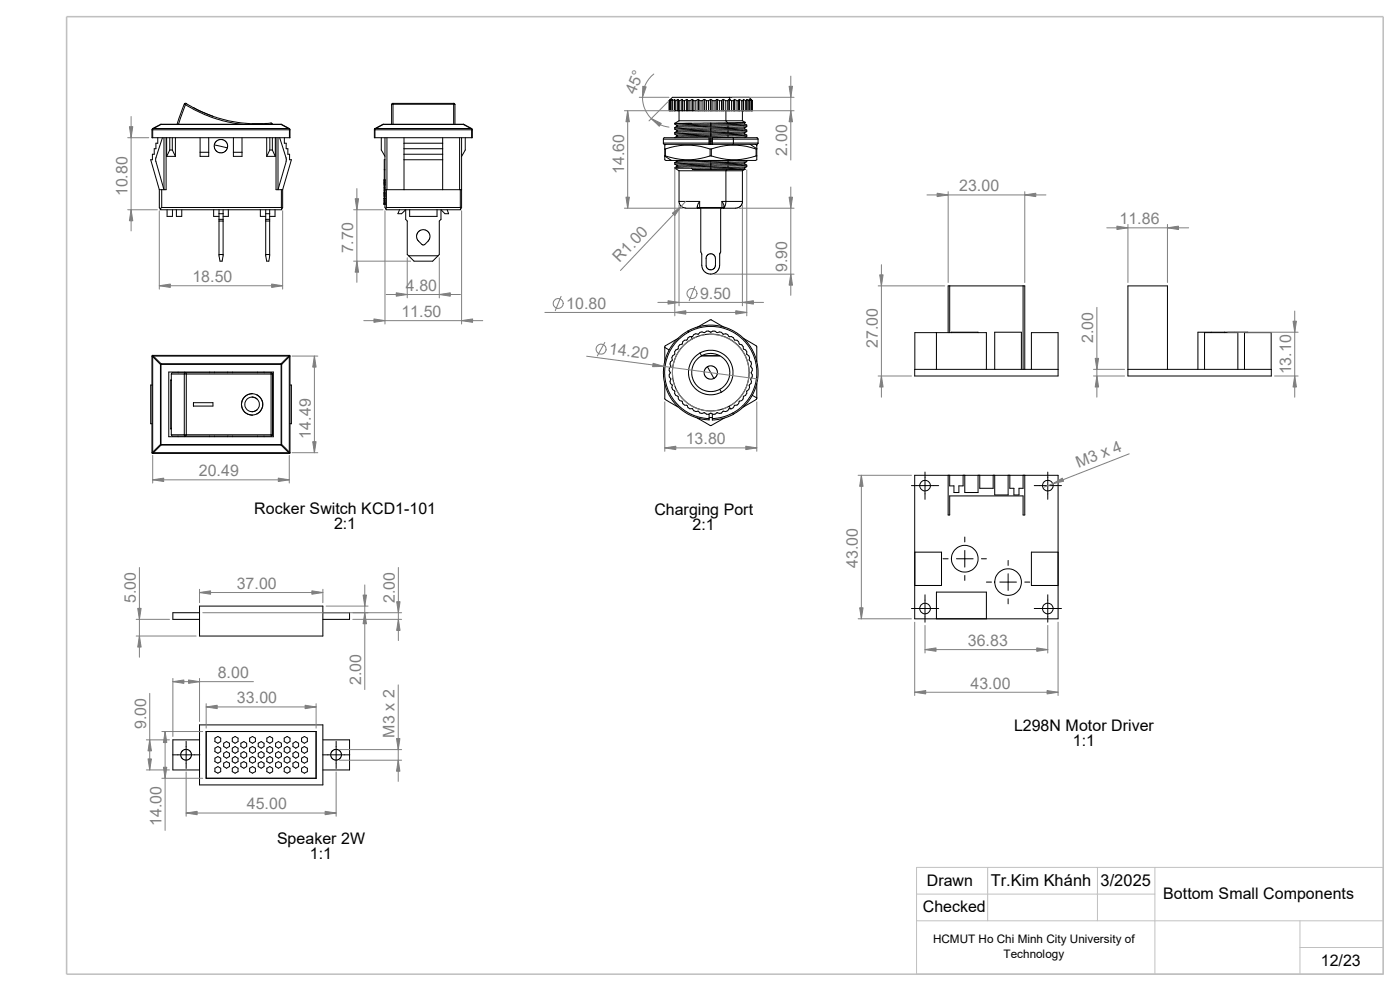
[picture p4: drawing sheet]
<svg xmlns="http://www.w3.org/2000/svg" width="420mm" height="297mm" viewBox="0 0 420 297" stroke-linecap="round" stroke-linejoin="round" font-family="sans-serif">
<path d="M275 260h140v32h-140zM296.3 260v16M329.2 260v16M346.5 260v32M275 268h71.5M275 276h140M390 276v16M390 284h25" fill="none" stroke="#c0c0c0" stroke-width=".3"/>
<path d="M20 5h395v287h-395z" fill="none" stroke="#c0c0c0" stroke-width=".47"/>
<g fill="none" stroke="#000" stroke-width=".3">
<path d="M45.6 38.9v2.4h.2M45.6 38.9h.2M45.8 38.6h.1M45.8 38.6l-.2 .3M45.8 38.9v2.4M45.8 38.9h41M45.9 38.6l-.1 .3M46 38.5l-.1 .1M46 38.5h40.6M48.3 37.3l-2.5 1.3M48.3 37.3h.1M48.3 37.3l-2.3 1.2"/>
<path d="M48.3 37.3h36M55.3 31.2l.4 .2M55.3 31.2l-2.2 6.1M55.7 31.4l-2.1 5.9M55.7 31.4l4.3 2.3 4.1 1.7 4.3 1.2 4 .6M55.7 31.4l.2-.4 2.9 1.7 3.6 1.6 6.1 1.9 6.8 .9 6-.2M55.9 31h-.5l-.1 .2M58 32.3l5.9 2.5M75.6 37.1h3.2M81.3 36.9l.1 .4M81.3 36.9l.4 .4M84.3 37.3h.1"/>
<path d="M84.3 37.3l2.3 1.2M84.4 37.3l2.4 1.2M84.4 37.3h-.1M86.6 38.5l.1 .1M86.7 38.6h.1M86.7 38.6l.1 .3M86.8 38.5v.1M86.8 38.9h.2M86.8 38.6l.2 .3M86.8 38.9v2.4M87 38.9v2.4h-.2M112.3 38.9v2.4h.2"/>
<path d="M112.3 38.9h.2M112.5 38.6l-.2 .3M112.5 38.9h29M112.5 38.9v2.4M112.5 38.6h.1M112.5 38.5v.1M112.6 38.6l-.1 .3M112.7 38.5l-.1 .1M112.7 38.5h28.6M114.9 37.3l-2.4 1.2M114.9 37.3h.1M115 37.3l-2.3 1.2"/>
<path d="M115 37.3h24M117.9 31.2v6.1M117.9 31v.2M117.9 31h18.2M117.9 31.2h18.2M117.9 31l-.4 .4M117.9 31.2l-.4 .2v5.9M136.1 30.9l.4 .5M136.1 31.2v6.1M136.1 31v.2M136.1 31.2l.4 .2M136.5 31.4v5.9"/>
<path d="M139 37.3h.1M139 37.3l2.3 1.2M139.1 37.3l2.4 1.3M139.1 37.3h-.1M141.3 38.5l.1 .1M141.4 38.6h.1M141.4 38.6l.1 .3M141.5 38.9h.2M141.5 38.9v2.4M141.5 38.6l.2 .3M141.7 38.9v2.4h-.2M200.7 30.2h.1"/>
<path d="M200.7 33.2h.1M200.7 30.2v3M200.8 33.2h.2M201 30.2v3M201 30.2h.1M201 33.2h.1M201 29.8l-.3 .4M201 29.8h.1M201.1 33.2h.4M201.1 30.2v3M201.2 29.8l-.2 .4M201.2 29.8h.1"/>
<path d="M201.2 29.8l-.4 .4M201.2 29.8v.1M201.5 30.2v3M201.5 30.2h.3M201.5 33.2h.3M201.6 29.8l-.5 .4M201.6 29.8v.2M201.7 29.8l-.2 .4M201.6 29.8h.1M201.8 33.2h.6M201.8 30.2v3M202.4 29.8v.4"/>
<path d="M202.4 29.8l-.6 .4M202.4 33.2h.1M202.4 29.8v3.4M202.4 30.2v3M202.4 30.2h.3M202.4 33.2h.3M202.4 37h5M202.4 38.7l.8 .5-.8 .6M202.4 37.2l.8 .5-.8 .5M202.4 37v.2M202.4 38.2v.5M202.4 39.8v.4"/>
<path d="M202.7 33.2h.6M202.7 30.2v3M203.1 37.5h.1M203.1 39h.1M203.1 39.4h.1M203.1 37.9h.1M203.3 29.8h.2M203.3 29.8l-.6 .4M203.3 29.8v3.4M203.3 33.2h.2M203.5 29.8v.4h.4M203.5 33.2h.1"/>
<path d="M203.5 29.8v3.4M203.5 33.2h.4M203.7 36.2l-1.3 .8M203.7 33.2v3M203.7 36.2h14.1M203.9 33.2h.7M203.9 30.2v3M204.6 33.2h.1M204.6 29.8h.1M204.6 29.8l-.7 .4M204.6 29.8v3.4M204.7 29.8l.2 .4"/>
<path d="M204.7 33.2h.2M204.7 29.8v3.4M204.9 30.2h.5M204.9 33.2h.5M204.9 30.2v3M205.4 33.2h.6M205.4 30.2v3M206 33.2h.2M206 29.8h.2M206 29.8l-.6 .4M206 29.8v3.4M206.2 29.8l.2 .4"/>
<path d="M206.2 33.2h.2M206.2 29.8v3.4M206.4 30.2v3M206.4 30.2h.6M206.4 33.2h.6M207 33.2h.6M207 30.2v3M207.4 37l-5 .2M207.6 33.2h.2M207.6 29.8h.2M207.6 29.8l-.6 .4M207.6 29.8v3.4"/>
<path d="M207.8 29.8l.4 .4M207.8 33.2h.4M207.8 29.8v3.4M208.2 30.2h.5M208.2 33.2h.5M208.2 30.2v3M208.7 33.2h.7M208.7 30.2v3M209.4 29.8h.1M209.4 29.8l-.7 .4M209.4 29.8v3.4M209.4 33.2h.2"/>
<path d="M209.5 29.8l.5 .4M209.5 33.2h.5M209.5 29.8v3.4M210 30.2h.6M210 33.2h.6M210 30.2v3M210.6 33.2h.6M210.6 30.2v3M211.2 29.8h.2M211.2 29.8l-.6 .4M211.2 33.2h.2M211.2 29.8v3.4"/>
<path d="M211.4 29.8l.5 .4M211.4 33.2h.5M211.4 29.8v3.4M211.9 30.2v3M211.9 30.2h.7M211.9 33.2h.7M212.6 33.2h.5M212.6 30.2v3M213.1 29.8h.2M213.1 29.8l-.5 .4M213.1 29.8v3.4M213.1 33.2h.2"/>
<path d="M213.2 36.9v.3M213.2 36.9l-5.8 .1M213.2 38.3v.4M213.2 39.8v.4M213.2 39v.4M213.2 37.5v.3M213.2 37.2l-10.1 .3M213.2 38.7l-10.1 .3M213.2 39l-10.1 .4M213.2 37.5l-10.1 .4M213.2 38.3l-10.8 .4M213.2 37.8l-10.8 .4"/>
<path d="M213.2 39.4l-10.8 .4M213.2 39.8l-10.8 .4M213.2 37.2v.3M213.2 38.7v.3M213.3 29.8l.6 .4M213.3 33.2h.6M213.3 29.8v3.4M213.9 30.2h.6M213.9 33.2h.6M213.9 30.2v3M214.5 33.2h.5M214.5 30.2v3"/>
<path d="M215 33.2h.2M215 29.8h.2M215 29.8l-.5 .4M215 29.8v3.4M215.2 29.8l.6 .4M215.2 33.2h.6M215.2 29.8v3.4M215.8 30.2v3M215.8 30.2h.7M215.8 33.2h.7M216.5 33.2h.4M216.5 30.2v3"/>
<path d="M216.9 29.8h.2M216.9 29.8l-.4 .4M216.9 29.8v3.4M216.9 33.2h.2M217.1 29.8l.6 .4M217.1 33.2h.6M217.1 29.8v3.4M217.7 30.2v3M217.7 30.2h.6M217.7 33.2h.6M217.8 36.2h4.9M217.8 36.2l.5 .6"/>
<path d="M217.8 33.2v3M218.3 36.8l-5.1 .1M218.3 33.2h.4M218.3 30.2v3M218.4 38.2l-5.2 .1M218.4 37.8h-5.2M218.4 39.2l-5.2 .2M218.4 39.7l-5.2 .1M218.4 37.8v.4M218.4 39.2v.5M218.7 29.8h.1M218.7 29.8l-.4 .4"/>
<path d="M218.7 29.8v3.4M218.7 33.2h.1M218.7 29.2l.4 .8M218.7 29.2h6l.6 .6M218.7 29.2h-17l-.6 .6M218.8 29.8l.3 .2M218.8 33.2h.7M218.8 29.8v3.4M219.1 30l.4 .2M219.5 30.2v3M219.5 30.2h.5M219.5 33.2h.5"/>
<path d="M220 30.2v3M220 33.2h.3M220.3 33.2h.1M220.3 29.8h.1M220.3 29.8l-.3 .4M220.3 29.8v3.4M220.4 29.8l.7 .4M220.4 33.2h.7M220.4 29.8v3.4M221.1 30.2v3M221.1 30.2h.5M221.1 33.2h.5"/>
<path d="M221.6 33.2h.1M221.6 30.2v3M221.7 33.2h.2M221.7 29.8h.2M221.7 29.8l-.1 .4M221.7 29.8v3.4M221.9 29.8l.6 .4M221.9 33.2h.6M221.9 29.8v3.4M222.5 30.2v3M222.5 30.2h.4M222.5 33.2h.4"/>
<path d="M222.7 36.2l.9 .5M222.7 33.2v3M222.9 33.2h.1M222.9 30.2v3M223 29.8h.1M223 29.8l-.1 .4M223 29.8v3.4M223 33.2h.1M223.1 29.8l.6 .4M223.1 33.2h.6M223.1 29.8v3.4M223.4 36.8l-10.2 .4"/>
<path d="M223.4 39.8v.3M223.4 38.3v.3M223.4 38.3l-10.2 .4M223.4 39.8l-10.2 .4M223.4 38.6l-10.2 .4M223.4 37.1l-10.2 .4M223.4 38.6l.6 .4M223.4 37.1l.6 .4M223.6 36.7l-.3 .2 .1 .2M223.6 36.7l-5.3 .1M223.7 30.2v3M223.7 30.2h.3"/>
<path d="M223.7 33.2h.3M224 37.9l-5.6 .3M224 39.5l-5.6 .2M224 39l-5.6 .2M224 37.5l-5.6 .3M224 33.2h.1M224 37.9l-.6 .4M224 39.4l-.6 .4M224 30.2v3M224 37.5v.4M224 39v.4M224.1 29.8l.5 .4"/>
<path d="M224.1 29.8l-.1 .4M224.1 33.2h.5M224.1 29.8v3.4M224.6 30.2v3M224.6 30.2h.3M224.6 33.2h.3M224.7 29.8h.1M224.7 29.8l.2 .4M224.8 29.8l.5 .4M224.8 29.8v.2M224.9 33.2h.4M224.9 30.2v3"/>
<path d="M225.2 29.8h.1M225.2 29.8l.2 .4M225.3 29.8l.3 .4M225.3 29.8v.1M225.3 30.2h.1M225.3 33.2h.1M225.3 30.2v3M225.4 29.8h.1M225.4 29.8l.3 .4M225.4 33.2h.2M225.4 30.2v3M225.6 30.2h.1"/>
<path d="M225.6 33.2h.1M225.6 30.2v3M45.8 41.3h41M47.3 41.3v1.6h-.5v1.7h-.5v1.6h-.6v1.7h-.5l2.6 9M47.8 56.9v5.3l.2 .4M48.5 56.9v5.3M48.7 41.3l-2 6v.9l2.5 8.7v-15.6M49.8 41.3v15.6h-2M50 46.9h2.6M50 41.3v5.6M50.9 45l-.9 1.9M50.9 45h.8"/>
<path d="M50.9 41.3v3.7M51.7 45l.9 1.9M51.7 41.3v3.7M52.6 41.3v5.6M60 41.3v5.6h2.6v-5.6M60 45.6h2.6M64.2 43.9l.4-1.3 .7-.6 1-.2 .9 .2 .6 .5 .5 1.4M64.3 43.9l.1 .6 .5 .8 .7 .4 .7 .1 1.3-.5 .6-.8 .1-.6M64.3 43.4l3.9 .9M70 41.3v5.6h2.6v-5.6M70 45.6h2.6M80 41.3v5.6"/>
<path d="M80 46.9h2.6M80.9 45l-.9 1.9M80.9 41.3v3.7M80.9 45h.8M81.7 45l.9 1.9M81.7 41.3v3.7M82.6 41.3v5.6M82.8 41.3v15.6h2M83.4 41.3v15.6l2.5-8.5M83.9 41.3l2 6.1-.1 1M84.4 56.9v5.3M84.8 56.9v5.3l-.3 .4"/>
<path d="M85.3 41.3v1.6h.6v1.7h.5v1.6h.5v1.7h.5l-2.6 9M112.5 41.3h29M114.4 41.3v3.7l1.1 1.9M115.3 58.8h.1M115.3 56v.1M115.3 59.5h.1M115.3 53.8h.2M115.3 59.4h.2M115.3 50.9h.2M115.3 53.8v2.2M115.3 57.1v.7M115.3 58.8v2.4h.2"/>
<path d="M115.3 55.8h.2M115.3 56h.2M115.3 59.1h.2M115.3 55.5h.2M115.3 58.8h.2M115.3 56.1h.2M115.3 57.4h.2M115.3 57.1h.2M115.3 57.8h.2M115.3 56.2h.2M115.3 58.7h.2M115.3 56.3h.2"/>
<path d="M115.3 58.5h.2M115.3 56.4h.2M115.3 56.6h.2M115.3 58.4h.2M115.3 58.3h.2M115.3 56.8h.2M115.3 58.1h.2M115.3 56.9h.2M115.3 58h.2M115.3 57.9h.2M115.3 54.4h.2M115.3 54.6h.2"/>
<path d="M115.3 54.7h.2M115.3 54.3h.2M115.3 54.2h.2M115.3 54.1h.2M115.3 54h.2M115.3 53.9h.2M115.3 54.8h.2M115.3 54.9h.2M115.3 60h.2M115.3 59.9h.2M115.3 55h.2M115.3 55.4h.2"/>
<path d="M115.3 59.8h.2M115.3 59.6h.2M115.3 55.2h.2M115.3 50.9v2.9M115.3 55.5h.1M115.3 56.1v.1M115.3 58.7v.1M115.3 56.2v.1M115.3 58.6v.1M115.3 56.3v.1M115.3 58.6h.1M115.3 58.5h.1"/>
<path d="M115.3 56.4v.2M115.3 58.4v.1M115.3 58.3v.1M115.3 56.6v.2M115.3 58.3h.1M115.3 58.1v.2M115.3 56.8v.1M115.3 58v.1M115.3 58h.1M115.3 56.9v.3M115.3 57.9v.1M115.3 57.8v.1"/>
<path d="M115.3 57.8h.1M115.5 41.3v20.9l.2 .4M115.5 47.9h-.2v3M115.5 56.9h23M115.9 56.9v5.3M116.1 41.3v15.6M121.2 47.9h11.6M121.2 46.2h11.6M121.2 44.6h11.6M121.2 42.9h11.6M121.2 41.3v15.6M132.8 41.3v15.6"/>
<path d="M137.9 41.3v15.6M138.1 56.9v5.3M138.5 41.3v20.9l-.3 .4M139.6 41.3v3.7l-1.1 1.9M199 41.7v1.2M199 42.9l.4 .4h13.3M199 41.7h13.7M199 42.9h13.7M199 41.7l.2-.4h13.5v.4M199.4 44.7h.2M199.4 46.7h.2M199.4 46.7v.1"/>
<path d="M199.4 46.8v1.1l.4 .2h1.6M199.4 46.8l2 1.3M199.4 44.7v2M199.6 44.7v2M199.6 44.7a20.1 20.1 0 0 1 13.4 0M199.6 46.7a20.1 20.1 0 0 0 13.4 0M199.8 43.3l-.4 .2v1.2M202.4 50.4h5.1M202.4 40.2l.8 .5-.8 .5M202.4 49.2l.8 .5-.8 .5M202.4 50.4l1.3 .8M202.4 41.2v.1"/>
<path d="M202.4 48.7v.5M202.4 50.2v.2M203.1 48.1l-.1 .3-.6 .3M203.1 40.6h.1M203.1 49.5h.1M203.1 40.9h.1M203.1 49.9h.1M203.1 48.4h.1M203.7 51.2v9.2M203.7 51.2h14.1M207.5 50.4l.3 .4M207.8 50.8h5.4"/>
<path d="M209.9 48.1l-6.8 .3M212.7 42.9v.4M212.7 43.3h1M212.7 41.7h1M212.7 41.7v1.2M212.7 41.3h.5M212.7 42.8h1M212.7 42.4h.5M213 44.7h.4M213 46.7h.4M213 44.7v2M213.2 49.9l-10.8 .3"/>
<path d="M213.2 48.1v.2M213.2 43.1v.2M213.2 50.8h4.9M213.2 41.3v.7M213.2 42.8v.3M213.2 50.3l-5.7 .1M213.2 50.3v.4M213.2 50.7l-5.4 .1M213.2 48.8v.3M213.2 42v.4M213.2 40.5v.4M213.2 49.5v.4"/>
<path d="M213.2 50.7v.1M213.2 43.1l-.5 .1M213.2 43.1h.5M213.2 42h.5M213.2 42h-.5M213.2 40.2l-10.1 .4M213.2 49.1l-10.1 .4M213.2 40.5l-10.1 .4M213.2 49.5l-10.1 .4M213.2 40.9l-10.8 .3M213.2 48.8l-10.8 .4M213.2 48.3l-10.8 .4"/>
<path d="M213.2 49.1v.4M213.2 40.2v.3M213.4 44.7a20.1 20.1 0 0 1 13.4 0M213.4 46.7a20.1 20.1 0 0 0 13.4 0M213.4 44.7v2M213.7 42.9v.4M213.7 41.3v.4M213.7 41.7v1.2M213.7 41.3h-.5M213.7 42.3l-.5 .1M213.7 42.9h6.3M213.7 43.3h6.1"/>
<path d="M213.7 41.3h6.1M213.7 41.7h6.3M217.8 51.2h4.9M217.8 51.2v9.2M218.1 50.8l-.3 .4M218.4 50.2l5.6-.2-.6 .3M218.4 40.7l-5.2 .2M218.4 41.2l-4.5 .1M218.4 50.2l-5.2 .1M218.4 49.7l-5.2 .2M218.4 48.7l-5.2 .1M218.4 48.3h-5.2"/>
<path d="M218.4 40.7v.5M218.4 48.3v.4M218.4 49.7v.5M219.8 41.3h7.2l.4 .4M219.8 41.3l.2 .4M220 41.7v1.2M220 42.9h7.4M220 41.7h7.4M220 42.9l-.2 .4M221.1 50.8h-3M222.7 51.2v9.2M223.1 48.1l-4.7 .2"/>
<path d="M223.4 50.6l-2.3 .2M223.4 50.3v.3M223.4 48.8v.3M223.4 50.3l-10.2 .4M223.4 48.8l-10.2 .3M223.4 40.1l-10.2 .4M223.4 49.1l-10.2 .4M223.4 40.1l.6 .4M223.4 49.1l.6 .4M223.4 50.6l.1 .1M223.5 50.7l-2.4 .1M223.5 50.7l-.8 .5"/>
<path d="M224 40.9l-5.6 .3M224 48.4l-5.6 .3M224 40.5l-5.6 .2M224 49.5l-5.6 .2M224 40.9l-.6 .4M224 48.4l-.6 .4M224 40.5v.4M224 48.1v.3M224 49.5v.4M225 43.3l2 1.3M226.7 43.3l.3 .2v1.1M226.8 44.7h.2"/>
<path d="M226.8 46.7h.2M226.8 44.7v2M227 44.6v.1M227 46.7v.5a.8 .8 0 0 1-.2 .8 .8 .8 0 0 1-.9 .1h-24.5M227 44.7v2M227.4 42.9l-.4 .4h-7.2M227.4 41.7v1.2M48 62.6l.2 .3h36.2l.1-.3M48.5 62.2l-.5 .4M48.5 62.2h35.9M50.1 62.9v2h1.6v-2M52.9 62.9v2h1.6v-2"/>
<path d="M64.1 62.9v2h1.6M65.7 64.1h1.2M65.7 62.9v13.8l.3 1.6h.6l.3-1.6v-13.8M65.7 66.3h1.2M65.7 65.7h1.2M65.7 76.3h1.2M68.5 62.9v2h-1.6M78.1 62.9v2h1.6M79.7 62.9v13.8l.3 1.6h.6l.3-1.6v-13.8M79.7 64.1h1.2M79.7 66.3h1.2M79.7 65.7h1.2"/>
<path d="M79.7 76.3h1.2M82.5 62.9v2h-1.6M84.4 62.2l.1 .4M115.3 60.2h.2M115.3 60.3h.2M115.3 60.1h.2M115.3 60.4h.2M115.3 60.5h.2M115.3 60.6h.2M115.3 60.7h.2M115.3 60.8h.2M115.3 60.9h.2"/>
<path d="M115.3 61h.2M115.3 61.1h.2M115.7 62.6l.2 .3h22.2l.1-.3M115.9 62.2l-.2 .4M115.9 62.2h22.2M119.8 62.9l-.4 1.2h1.1l1.2-1.2v2.8l.5 .6v10l.4 .4M122.6 76.7h8.8M122.9 62.9v2h8.2v-2M125.6 69.4l.8-.5h1.1l.9 .5 .5 .7v1.5l-1.7 1.8h-.5l-1.6-1.8-.1-1.2zM134.2 62.9l.4 1.2h-1.1l-1.2-1.2v2.8l-.5 .6v10l-2 2h-5.6l-1.6-1.6M138.1 62.2l.1 .4M203.7 60.4l.1 .6 .5 .8 .7 .4 .7 .2"/>
<path d="M203.7 60.4h6.2M205.7 62.4h3.6M209.2 62.2l.1 .2M209.2 62.2h.1M209.2 61.8v.4M209.2 62.2l.2 .2M209.2 62.2h.7M209.3 62.4h.1M209.4 62.4h.5M209.9 62.2h6.7M209.9 62.2v.2M209.9 60.4v1.8"/>
<path d="M209.9 60.4l-.7 1.4M209.9 62.4h6.6M210.2 62.4v13.1l.3 .6 .1 3.8 .3 1 .7 .7 1.6 .6 1.6-.6 .7-.7 .4-1v-3.9l.3-.5v-13.1M211.8 77.5l.3-.9 .6-.5h.9l.7 .5 .3 .9v2l-.5 1.1-1.2 .3-.8-.6-.3-.5v-2.3M216.5 62.4h.5M216.6 60.4h1.2M216.6 62.2l-.1 .2M216.6 60.4v1.8M216.6 60.4l.6 1.4M216.6 62.2h.6M217 62.4h.1M217.2 62.2l-.2 .2"/>
<path d="M217.2 61.8l.1 .3M217.2 62.2h.1M217.2 61.8v.4M217.3 62.2l-.2 .2M217.3 62.1v.1M217.8 60.4h4.9M217.8 60.4l-.2 1-.3 .7M222.8 60.4l-.5 1.2-.9 .7-4.3 .1M206.4 99.2l2.3-1 3.2-.7h3l2.9 .7 2.3 1 2.2 1.5 2.1 2.1 1.3 2.1 1 2.2 .7 3.3-.1 2.9-.6 2.9-1.1 2.4-1.4 2.1-2.2 2.1-2 1.4M206.4 99.2l.2 .4-1.6 .9-2.1 2-1.3 1.6-1 1.9-.6 1.6-.6 2.8 .2 3.9 1.5 4 1 1.6 1.9 2.1 1.7 1.2 2.2 1.2 2.5 .8 2.3 .3M206.4 99.2l-1.8 1.1-1.8 1.7-1.5 1.9-1.1 2-1.1 4.2-.1 1.9 .3 2.6 1.4 3.9 1.5 2.2 1.8 1.8 2 1.4 2.1 1 2.6 .7 2 .2M206.5 99.5l2.8-1.1 2.6-.5h2.6l2.8 .5 2.2 .9 2.3 1.5 1.7 1.6 1.9 2.6 1.1 2.7 .5 2.7v2.5l-.6 2.8-.8 2.2-1.1 1.8-2 2.3-2.7 1.8 .2 .4"/>
<path d="M209.2 98.1l3.9-2.3 4.2 2.3M280.9 99.7v11M284.4 99.7v-14h23v25M284.9 85.7v14M285.4 99.7h8M306.9 85.7v25M367.4 99.6h-8v11.1M367.4 99.6v.1M367.4 99.6l7 .1M45.6 106.7l.2 .1M45.6 106.7v29M45.6 115.4h-.4v11.6h.4"/>
<path d="M45.8 106.8v.1M45.8 106.9l2.3 2.3M45.8 106.5l.1 .2M45.8 106.5l-.2 .2M45.8 106.9v28.6M45.8 106.5h41M45.9 106.7l-.1 .1M45.9 106.7h.1M46 106.7l2.3 2.3M46 106.7h40.6M48.1 109.2v24M48.3 109.1v.1"/>
<path d="M48.3 109.1l-.2 .1M48.3 109.2v24M48.3 109v.1M48.3 109h36M48.3 109.2h36M50.6 111.5h31.4v19.4h-31.4zM51.2 113.9v14.6M51.2 113.9l.2 .2M51.2 113.9h.2M51.4 112.1h3.9M51.4 112.1v18.2M53.4 111.5v.2"/>
<path d="M55.3 112.1h.6M55.3 112.1v18.2M55.4 111.5v.2M55.7 111.7h25.7M55.7 111.7h-4.1l-.2 .4M55.7 111.7l.2 .4M55.7 111.7l-.4 .4M55.9 112.1h25.4M55.9 112.1v18.2M62.9 111.5v.2M64.3 111.5v.2M68.3 111.5v.2"/>
<path d="M69.7 111.5v.2M75.6 119l1.5 .6M75.6 118a3.2 3.2 0 0 1 3.2 3.2 3.2 3.2 0 0 1-3.2 3.2M75.6 118a3.2 3.2 0 0 0-3.2 3.2 3.2 3.2 0 0 0 3.2 3.2M77.1 118.4a3.2 3.2 0 0 1 0 5.6M77.1 118.4h.1M77.2 111.5v.2M79.2 111.5v.2M81.3 112.1h.4M81.3 112.1v18.2M81.4 111.7l-.1 .4M81.4 111.7l.3 .4"/>
<path d="M81.7 112.1v18.2M84.3 109l.1 .1M84.3 109.2v24M84.4 109.1l-.1 .1M84.4 109.1l.1 .1M84.5 109.2v24M86.6 106.7l-2.3 2.3M86.7 106.7h-.1M86.7 106.7l.1 .1M86.8 106.9l-2.3 2.3M86.8 106.9v28.6M86.8 106.8v.1"/>
<path d="M86.8 106.5l-.1 .2M86.8 106.5l.2 .2M87 106.7l-.2 .1M87 106.7v29M87 115.4h.4v11.6h-.4M199.4 115l.1 4.7 4 2.3M199.4 104.1v4.3M199.4 104.1l1.3 .8M203.5 101.4l-4 2.3-.1 .4M207.3 100.9h.4l.5-.7 .5-.2a1 1 0 0 0 1.4-.4l.4-.1a1.1 1.1 0 0 0 1.6-.3h.4a1.07 1.07 0 0 0 1.5 0l.4 .1a1.17 1.17 0 0 0 1.6 .2l.4 .1a.98 .98 0 0 0 1.4 .5l.5 .2a.96 .96 0 0 0 1.3 .7l.4 .2a.86 .86 0 0 0 1.1 .8l.5 .4a.78 .78 0 0 0 .9 .9M207.3 100.9l.4 .7-1.8 1.1-1.8 1.9-1.2 2-.9 2.5-.3 1.9 .1 1.9 .5 2.2 .8 2.1 1.2 1.8 1.8 1.7 2.1 1.3 2.2 .8 2.1 .3h2l2.2-.5 2-.8M207.3 100.9l-.8 .3a1.04 1.04 0 0 1-1.3 .9l-.3 .3a.84 .84 0 0 1-1 1l-.4 .4a1.02 1.02 0 0 1-.9 1.2l-.2 .5a.98 .98 0 0 1-.7 1.3l-.2 .4a.96 .96 0 0 1-.4 1.4l-.1 .4a.95 .95 0 0 1-.2 1.5l-.1 .5a1.07 1.07 0 0 1 0 1.5l.1 .4a.95 .95 0 0 1 .2 1.5l.1 .5a.95 .95 0 0 1 .5 1.4l.2 .5a.94 .94 0 0 1 .6 1.2l.3 .4a.96 .96 0 0 1 .9 1.2l.3 .4"/>
<path d="M207.6 101.6l2-.9 2.3-.5h2.2l1.8 .3 2 .6 2.6 1.6 1.6 1.6 1.3 1.8 .8 2 .5 2.2v2.3l-.3 1.8-.7 2-1.5 2.5-1.6 1.6-1.9 1.3 .4 .7M210 105.8l2.5-.8 2.6 .2 2.2 1.1 1.8 2.2 .8 2.5-.1 1.7-.3 1.3-.9 1.7-1.3 1.3-.9 .6-.5-.9M210 105.8l.5 .9M210 105.8l-2 1.7-1.2 2.1-.3 2.5 .8 2.8 1.7 2 2.2 1.1 2.5 .3 1.5-.3 1.2-.5M210.4 106.6l2.1-.6 2.1 .1 2.2 1.1 1.5 1.7 .6 2.1-.1 2-1.1 2.2-1.8 1.5M210.5 106.7l-1.8 1.4-1.1 2.2v2.3l.6 1.8 1.4 1.7 2.3 1.1 2.2 .1 1.8-.6M210.5 106.7h5.4M210.7 106.6h5M212.2 109.9l1.5-.2 .7 .3 .6 .7 .2 1.4-.4 .8-.6 .6-1.9-3.6-.6 .4-.4 .8v1.1l.6 1 .9 .4 1.3-.2M222.5 103.3l.4 .5a.95 .95 0 0 0 .9 1.2l.2 .4a.98 .98 0 0 0 .6 1.2M223 101.4l3.9 2.3 .1 4.7M224.6 106.6l.3 .6a1.04 1.04 0 0 0 .4 1.4l.1 .4a1.1 1.1 0 0 0 .3 1.6v.4a1.07 1.07 0 0 0 0 1.5l-.1 .4a1.11 1.11 0 0 0-.2 1.6l-.1 .4a.91 .91 0 0 0-.4 1.3"/>
<path d="M224.8 116.1l-.2 .7a.84 .84 0 0 0-.6 1.1l-.3 .6a.97 .97 0 0 0-.9 1.2l-.3 .4a.84 .84 0 0 0-1 .9l-.4 .4a.91 .91 0 0 0-1.1 .8l-.9 .3M225.7 118.5l1.3 .8M227 115v4.3M227 119.3l-.1 .4-3.9 2.3M274.4 110.7h43M295.9 110.7v-11h-21.5v13h43v-13h-8v11M298.4 110.7v-11.1h8v11.1M338.4 110.7h43M350.2 110.7v-25h-11.8v27h43l-.1-13h-8v11M361.4 110.7v-11h9.9v11M45.6 135.7l.2 .2M45.8 135.6l.1 .1"/>
<path d="M45.8 135.6l-.2 .1M45.8 135.5v.1M45.8 135.9h41M45.9 135.7l-.1 .2M46 135.7h-.1M46 135.7h40.6M48.1 133.2l.2 .1M48.1 133.2l-2.3 2.3M48.3 133.3v.1M48.3 133.2v.1M48.3 133.4l-2.3 2.3M48.3 133.4h36"/>
<path d="M48.3 133.2h36M51.2 128.5h.2M51.4 130.3l.2 .4h4.1M51.4 128.3l-.2 .2M51.4 130.3h3.9M53.4 130.7v.2M55.3 130.3h.6M55.3 130.3l.4 .4M55.4 130.7v.2M55.7 130.7h25.7M55.9 130.3h25.4M55.9 130.3l-.2 .4"/>
<path d="M58 120.7h5.9v1h-5.9M58 120.7v1M58 121.7h.1M58 120.7h.1M62.9 130.7v.2M64.3 130.7v.2M68.3 130.7v.2M69.7 130.7v.2M77.1 122.9l-1.5 .5M77.1 124h.1M77.2 130.7v.2M79.2 130.7v.2"/>
<path d="M81.3 130.3h.4M81.3 130.3l.1 .4M81.7 130.3l-.3 .4M84.3 133.2l.1 .1M84.3 133.4l2.3 2.3M84.4 133.3l-.1 .1M84.5 133.2l2.3 2.3M84.5 133.2l-.1 .1M86.6 135.7h.1M86.7 135.7l.1 .2M86.8 135.5v.1M86.8 135.6l-.1 .1"/>
<path d="M86.8 135.6l.2 .1M87 135.7l-.2 .2M203.9 120.1a.9 .9 0 0 1 1 1l.4 .3a.95 .95 0 0 1 1.2 .8l.3 .2a1.16 1.16 0 0 1 1.5 .7l.4 .2M209.2 125.3l3.9 2.3 4.2-2.3M212.7 125.5v.4M212.7 125.1h1M212.7 124.1v1.4M213.7 124.1v1.4M219.1 122.5l-.4 .1a1.44 1.44 0 0 1-1.8 .7l-.4 .5-.6 .1a1.05 1.05 0 0 0-1.5 .3h-.4a1.07 1.07 0 0 0-1.6 0l-.4-.1a1.17 1.17 0 0 0-1.6-.2l-.3-.1a.91 .91 0 0 0-1.4-.4M219.8 123.8l-2.3 1-3.8 .7M220 124.2l-1.7 .8-2.2 .6-2.4 .3v-.4M273.4 145.5h8.2"/>
<path d="M274.4 142.5h43v43h-43zM277.5 141.5v8.1M284.4 142.5v11.8h.5v-5.7h22v5.7h.5v-11.8M284.9 142.5v3.1h1.3v2h1.5v-2h1.2v-3.1M289.4 142.5v5.1h4v-5.1M293.9 142.5v3.8h4v-3.8M298.4 142.5v5.8h4v-5.8M302.9 142.5v3.8h1.3v2h1.5v-2h1.2v-3.8M310.3 145.5h8.1M314.3 141.5v8.1M274.4 165.5h8v10h-8M277.5 178.3v8.2"/>
<path d="M282.9 167.5h1.5M286.9 167.5h5M289.4 161v1.4M289.4 165v5M289.4 172.5v1.4M294.4 167.5h1.5M295.9 174.5h1.5M299.9 174.5h5M302.4 168v1.5M302.4 172v5M302.4 179.5v1.5M307.4 174.5h1.5"/>
<path d="M314.3 178.3v8.2M317.4 165.5h-8v10h8M59.9 181.7h37v8.9h-37zM59.9 183.6h-8v2h8M96.9 183.6h8v2h-8M273.4 182.4h8.2M280.9 185.5v-8h15v8M310.3 182.4h8.1M59.9 217.3h37v17.9h-37zM61.8 219.2h33v14.1h-33zM51.7 226.2h8.2M55.8 222.2v8.1"/>
<path d="M59.9 221.7h-8v9.1h8M64.5 221.2l.9-.5 .8 .5v1l-.8 .6-.9-.6zM64.5 230.3l.9-.6 .8 .6v1l-.8 .4-.9-.4zM64.5 224.2l.9-.5 .8 .5v1.1l-.8 .5-.9-.5zM64.5 227.2l.9-.5 .8 .5v1.1l-.8 .4-.9-.4zM67.1 225.8l.8-.5 .9 .5v.9l-.9 .5-.8-.5zM67.1 222.8l.8-.6 .9 .6v.9l-.9 .5-.8-.5zM67.1 228.7l.8-.4 .9 .4v1l-.9 .6-.8-.6zM69.7 224.2l.8-.5 .9 .5v1.1l-.9 .5-.8-.5zM69.7 227.2l.8-.5 .9 .5v1.1l-.9 .4-.8-.4zM69.7 221.2l.8-.5 .9 .5v1l-.9 .6-.8-.6zM69.7 230.3l.8-.6 .9 .6v1l-.9 .4-.8-.4z"/>
<path d="M72.3 225.8l.9-.5 .8 .5v.9l-.8 .5-.9-.5zM72.3 222.8l.9-.6 .8 .6v.9l-.8 .5-.9-.5zM72.3 228.7l.9-.4 .8 .4v1l-.8 .6-.9-.6zM74.9 221.2l.8-.5 .9 .5v1l-.9 .6-.8-.6zM74.9 227.2l.8-.5 .9 .5v1.1l-.9 .4-.8-.4zM74.9 224.2l.8-.5 .9 .5v1.1l-.9 .5-.8-.5zM74.9 230.3l.8-.6 .9 .6v1l-.9 .4-.8-.4zM77.5 222.8l.9-.6 .8 .6v.9l-.8 .5-.9-.5zM77.5 225.8l.9-.5 .8 .5v.9l-.8 .5-.9-.5zM77.5 228.7l.9-.4 .8 .4v1l-.8 .6-.9-.6zM80.1 221.2l.8-.5 .9 .5v1l-.9 .6-.8-.6zM80.1 224.2l.8-.5 .9 .5v1.1l-.9 .5-.8-.5z"/>
<path d="M80.1 227.2l.8-.5 .9 .5v1.1l-.9 .4-.8-.4zM80.1 230.3l.8-.6 .9 .6v1l-.9 .4-.8-.4zM82.7 222.8l.8-.6 .9 .6v.9l-.9 .5-.8-.5zM82.7 225.8l.8-.5 .9 .5v.9l-.9 .5-.8-.5zM82.7 228.7l.8-.4 .9 .4v1l-.9 .6-.8-.6zM85.3 221.2l.8-.5 .9 .5v1l-.9 .6-.8-.6zM85.3 224.2l.8-.5 .9 .5v1.1l-.9 .5-.8-.5zM85.3 227.2l.8-.5 .9 .5v1.1l-.9 .4-.8-.4zM85.3 230.3l.8-.6 .9 .6v1l-.9 .4-.8-.4zM87.9 222.8l.8-.6 .9 .6v.9l-.9 .5-.8-.5zM87.9 225.8l.8-.5 .9 .5v.9l-.9 .5-.8-.5zM87.9 228.7l.8-.4 .9 .4v1l-.9 .6-.8-.6z"/>
<path d="M90.5 221.2l.8-.5 .9 .5v1l-.9 .6-.8-.6zM90.5 230.3l.8-.6 .9 .6v1l-.9 .4-.8-.4zM90.5 224.2l.8-.5 .9 .5v1.1l-.9 .5-.8-.5zM90.5 227.2l.8-.5 .9 .5v1.1l-.9 .4-.8-.4zM96.7 226.2h8.2M96.9 221.7h8v9.1h-8M100.8 222.2v8.1"/>
<circle cx="75.6" cy="121.2" r="2.19"/>
<circle cx="277.5" cy="145.5" r="1.59"/>
<circle cx="314.3" cy="145.5" r="1.59"/>
<circle cx="289.4" cy="167.4" r="4"/>
<circle cx="302.4" cy="174.5" r="4"/>
<circle cx="277.5" cy="182.4" r="1.59"/>
<circle cx="314.3" cy="182.4" r="1.59"/>
<circle cx="55.8" cy="226.2" r="1.62"/>
<circle cx="100.8" cy="226.2" r="1.62"/>
</g>
<g fill="none" stroke="#808080" stroke-width=".3">
<path d="M39.3 34.9v34.3M187.3 33.2h15M188.3 33.2v29.2M191.8 29.2h8.9M196.1 22.2a9 9 0 0 0-3 9.5 9 9 0 0 0 7.6 6.4M200.4 30.5l-5.7 5.7M208.6 33.2h29.6M219.7 29.2h18.5M237.2 22.8v25.2M38.3 41.3h6.3M107.1 56.5v28.1M202.4 50.2v44.5"/>
<path d="M224 50.9v43.8M237.2 56v32.5M278.1 58.4h35.7M284.4 57.4v27.3M307.4 57.4v27.3M38.3 62.9h8.9M47.8 63.2v23.5M84.8 63.2v23.5M106.1 78.3h17.1M106.1 62.9h8.8M115.5 63.2v33.9M122.2 77.3v12"/>
<path d="M131.8 77.3v12M138.5 63.2v33.9M187.3 62.4h17.4M203.7 61.4v30.3M205.7 60.4l-19.6 20.7M221.7 62.4h16.5M222.7 61.4v30.3M264.4 79.3v39.7M332 68.3h24.6M338.4 67.3v17.4M350.2 67.3v17.4M47.8 85.6h37"/>
<path d="M109.1 96.1h35.7M115.8 88.3h22.3M163.4 93.6h60.6M168.3 88.8l-1.7 4.3M197.4 90.6h31.7M208.4 85.8l-1.6 4.3M214.2 82.2h24M263.4 85.7h20M329.1 92.1v26.9M368.3 99.6h21.1M388.4 93.2v25.8M87.6 106.7h7.7"/>
<path d="M94.3 106.7v29M176 106.8l51.3 6.8M181.4 102.6l-2.2 4.1M202 114.4l.4 1.3M202.9 116.8a11.5 11.5 0 0 0 12.8 6.1M209 101a11.6 11.6 0 0 0-7.2 12.2M211.4 100.3l-1.2 .3M212.7 100.2a11.5 11.5 0 0 1 11.5 8.1 11.5 11.5 0 0 1-5 13.2M263.4 112.7h10M328 112.7h9.4M328 110.7h9.4M382.4 112.7h7"/>
<path d="M45.8 136.5v8.3M86.8 136.5v8.3M87.6 135.7h7.7M199.4 120.4v14.9M199.4 134.2h27.6M218.1 122l-1.2 .6M227 120.4v14.9M338.8 136l-26 10.1M45.8 143.8h41M257.4 142.5h16M258.4 142.5v43M41.8 170.1v26.9"/>
<path d="M59.9 176.6v4M59.9 177.6h37M96.9 176.6v4M109.4 175.3v31.4M119.5 170.1v21.9M40.9 185.6h9.9M40.9 190.6h17.9M60.8 183.6h59.7M97.8 181.7h12.6M105.8 185.6h14.7M257.4 185.5h16M274.4 186.5v21.9"/>
<path d="M277.5 187.5v8.2M277.5 194.7h36.8M314.3 187.5v8.2M317.4 186.5v21.9M44.9 207.8v23M48.6 219.2h12.2M49.5 219.2v29.7M51.9 203.3v17.4M51.9 204.3h24.1M59.9 203.3v12.9M61.8 210.9v7.3M61.8 211.9h33"/>
<path d="M94.8 210.9v7.3M119.5 205.3v28.9M274.4 207.5h43M43.9 221.7h6.9M43.9 230.8h6.9M48.6 233.3h12.2M55.8 231.4v13.2M100.8 231.4v13.2M101.9 224.7h18.6M101.9 227.8h18.6M55.8 243.7h45"/>
<circle cx="167.5" cy="91" r="1.49"/>
<circle cx="207.6" cy="88" r="1.51"/>
<circle cx="180.3" cy="104.6" r="1.51"/>
</g>
<g fill="#808080" stroke="#808080" stroke-width=".3">
<path d="M112.2 95.6l3.3 .5-3.3 .5z"/>
<path d="M138.5 96.1l3.3-.5v1z"/>
<path d="M118.9 87.8l3.3 .5-3.3 .5z"/>
<path d="M131.8 88.3l3.3-.5v1z"/>
<path d="M107.1 78.3l.5 3.3h-1z"/>
<path d="M106.6 59.6h1l-.5 3.3z"/>
<path d="M199.4 134.2l3.3-.5v1z"/>
<path d="M223.7 133.7l3.3 .5-3.3 .5z"/>
<path d="M195.9 108.9l3.2 .9-3.3 .1z"/>
<path d="M187.8 59.1h1l-.5 3.3z"/>
<path d="M188.3 33.2l.5 3.3h-1z"/>
<path d="M237.2 82.2l.5 3.3h-1z"/>
<path d="M236.7 59.1h1l-.5 3.3z"/>
<path d="M236.7 25.9h1l-.5 3.3z"/>
<path d="M237.2 33.2l.5 3.3h-1z"/>
<path d="M201.7 63.9l2.6-2.1-1.9 2.8z"/>
<path d="M200.4 90.1l3.3 .5-3.3 .5z"/>
<path d="M222.7 90.6l3.3-.5v1z"/>
<path d="M202.4 93.6l3.3-.5v1z"/>
<path d="M220.7 93.1l3.3 .5-3.3 .5z"/>
<path d="M192.8 25.9l1 .1-1.1 3.2z"/>
<path d="M195.4 35.5l3 1.5-.6 .8z"/>
<path d="M47.8 85.6l3.3-.5v1z"/>
<path d="M81.5 85.1l3.3 .5-3.3 .5z"/>
<path d="M39.3 62.9l.5 3.3h-1z"/>
<path d="M38.8 38h1l-.5 3.3z"/>
<path d="M45.8 143.8l3.3-.5v1z"/>
<path d="M83.5 143.3l3.3 .5-3.3 .5z"/>
<path d="M94.3 106.7l.5 3.3h-1z"/>
<path d="M93.8 132.4h1l-.5 3.3z"/>
<path d="M41.3 182.3h1l-.5 3.3z"/>
<path d="M41.8 190.6l.5 3.3h-1z"/>
<path d="M119 180.3h1l-.5 3.3z"/>
<path d="M119.5 185.6l.5 3.3h-1z"/>
<path d="M109.4 183.6l.5 3.3h-1z"/>
<path d="M108.9 178.4h1l-.5 3.3z"/>
<path d="M59.9 177.6l3.3-.5v1z"/>
<path d="M93.6 177.1l3.3 .5-3.3 .5z"/>
<path d="M55.8 243.7l3.3-.5v1z"/>
<path d="M97.5 243.2l3.3 .5-3.3 .5z"/>
<path d="M119 221.4h1l-.5 3.3z"/>
<path d="M119.5 227.8l.5 3.3h-1z"/>
<path d="M44.9 221.7l.5 3.3h-1z"/>
<path d="M44.4 227.5h1l-.5 3.3z"/>
<path d="M51.9 204.3l3.3-.5v1z"/>
<path d="M56.6 203.8l3.3 .5-3.3 .5z"/>
<path d="M61.8 211.9l3.4-.5v1z"/>
<path d="M91.5 211.4l3.3 .5-3.3 .5z"/>
<path d="M49.5 219.2l.5 3.3h-1z"/>
<path d="M49 230h1l-.5 3.3z"/>
<path d="M274.4 207.5l3.3-.5v1z"/>
<path d="M314.1 207l3.3 .5-3.3 .5z"/>
<path d="M258.4 142.5l.5 3.3h-1z"/>
<path d="M257.9 182.2h1l-.5 3.3z"/>
<path d="M277.5 194.7l3.3-.5v1z"/>
<path d="M311 194.2l3.3 .5-3.3 .5z"/>
<path d="M315.8 145l2.9-1.7 .4 .9z"/>
<path d="M335.1 67.8l3.3 .5-3.3 .5z"/>
<path d="M350.2 68.3l3.3-.5v1z"/>
<path d="M387.9 96.3h1l-.5 3.3z"/>
<path d="M388.4 112.7l.5 3.3h-1z"/>
<path d="M329.1 112.7l.5 3.3h-1.1z"/>
<path d="M328.5 107.4h1.1l-.5 3.3z"/>
<path d="M281.1 57.9l3.3 .5-3.3 .5z"/>
<path d="M307.4 58.4l3.3-.5v1z"/>
<path d="M264.4 112.7l.5 3.3h-1z"/>
<path d="M263.9 82.4h1l-.5 3.3z"/>
</g>
<text font-size="4.9" x="297.2" y="265.7">Tr.Kim Khánh 3/2025</text>
<g font-size="4.8" fill="#808080">
<text x="190.5" y="28.5" transform="rotate(-68 190.5 28.5)">45°</text>
<text x="236.1" y="46.6" transform="rotate(-90 236.1 46.6)">2.00</text>
<text x="187.2" y="52.2" transform="rotate(-90 187.2 52.2)">14.60</text>
<text x="38.2" y="58.9" transform="rotate(-90 38.2 58.9)">10.80</text>
<text x="287.8" y="57.4">23.00</text>
<text x="335.8" y="67.2">11.86</text>
<text x="106" y="76" transform="rotate(-90 106 76)">7.70</text>
<text x="185.9" y="79" transform="rotate(-47 185.9 79)">R1.00</text>
<text x="236.1" y="81.6" transform="rotate(-90 236.1 81.6)">9.90</text>
<text x="57.7" y="84.6">18.50</text>
<text x="121.8" y="87.2">4.80</text>
<text x="210" y="89.6">9.50</text>
<text x="120.4" y="95">11.50</text>
<text x="169.9" y="92.6">10.80</text>
<text x="182.6" y="106" transform="rotate(7 182.6 106)">14.20</text>
<text x="263.3" y="104.4" transform="rotate(-90 263.3 104.4)">27.00</text>
<text x="328" y="102.8" transform="rotate(-90 328 102.8)">2.00</text>
<text x="387.3" y="112.2" transform="rotate(-90 387.3 112.2)">13.10</text>
<text x="93.2" y="131.5" transform="rotate(-90 93.2 131.5)">14.49</text>
<text x="205.7" y="133.2">13.80</text>
<text x="59.7" y="142.7">20.49</text>
<text x="323.5" y="140.3" transform="rotate(-21 323.5 140.3)">M3 x 4</text>
<text x="257.3" y="170.2" transform="rotate(-90 257.3 170.2)">43.00</text>
<text x="71" y="176.5">37.00</text>
<text x="40.7" y="180.8" transform="rotate(-90 40.7 180.8)">5.00</text>
<text x="118.4" y="180.8" transform="rotate(-90 118.4 180.8)">2.00</text>
<text x="290.3" y="193.6">36.83</text>
<text x="65.3" y="203.2">8.00</text>
<text x="108.3" y="205.3" transform="rotate(-90 108.3 205.3)">2.00</text>
<text x="291.1" y="206.4">43.00</text>
<text x="71.1" y="210.8">33.00</text>
<text x="43.8" y="218.5" transform="rotate(-90 43.8 218.5)">9.00</text>
<text x="118.4" y="221" transform="rotate(-90 118.4 221)">M3 x 2</text>
<text x="74.1" y="242.6">45.00</text>
<text x="48.4" y="247.5" transform="rotate(-90 48.4 247.5)">14.00</text>
</g>
<g font-size="4.8">
<text x="76.3" y="153.9">Rocker Switch KCD1-101</text>
<text x="196.3" y="154.3">Charging Port</text>
<text x="100.2" y="158.5">2:1</text>
<text x="207.8" y="158.8">2:1</text>
<text x="304.2" y="219">L298N Motor Driver</text>
<text x="321.9" y="223.5">1:1</text>
<text x="83.1" y="253">Speaker 2W</text>
<text x="93" y="257.5">1:1</text>
<text x="278" y="265.5">Drawn</text>
<text x="349" y="269.4">Bottom Small Components</text>
<text x="276.8" y="273.3">Checked</text>
<text x="396.2" y="289.4">12/23</text>
</g>
<g font-size="3.5">
<text x="279.9" y="282.5">HCMUT Ho Chi Minh City University of</text>
<text x="301.1" y="287.1">Technology</text>
</g>
</svg>
